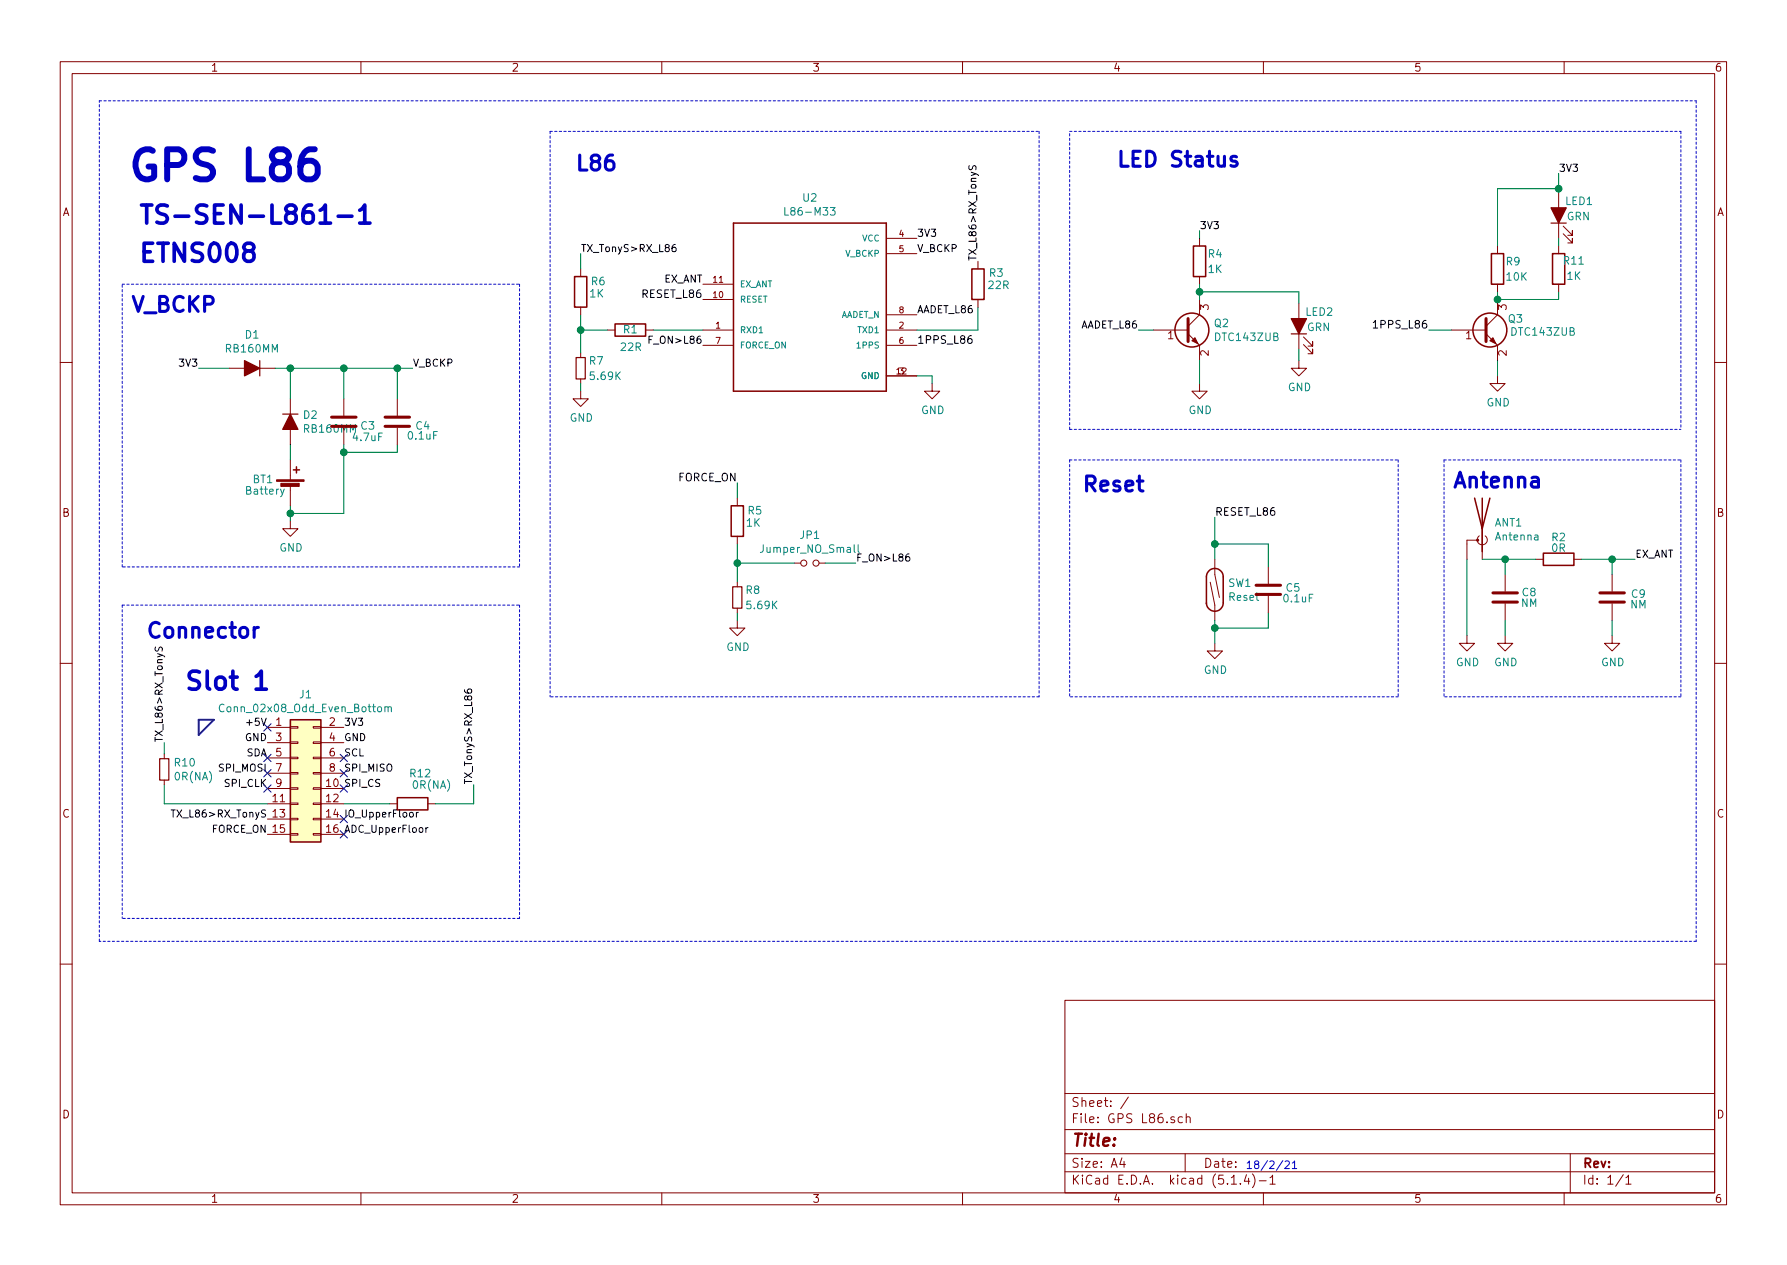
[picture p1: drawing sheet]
<svg xmlns="http://www.w3.org/2000/svg" width="297mm" height="210mm" viewBox="0 0 297 210" stroke-linecap="round" stroke-linejoin="round" font-family="sans-serif">
<g fill="none" stroke="#840000" stroke-width=".17">
<path d="M10 10.3h277v189.9h-277zM12 12.2h273v186.1h-273zM60 10.3v1.9M110 10.3v1.9M160 10.3v1.9M210 10.3v1.9M260 10.3v1.9M147.3 39.6h5.1M199.4 39.6v1.3M259.1 32v7.6M259.8 38.9l1.6 1.5v-.8v.8h-.8M259.8 37.6l1.6 1.5v-.8v.8h-.8"/>
<path d="M96.5 44.7v1.3M96.5 51v1.3M96.5 58.7v.7M101 54.9h1.2M107.3 54.9h1.3M116.8 54.9h5.1M116.8 49.8h5.1M116.8 47.2h5.1M116.8 57.4h5.1M147.3 54.9h5.1M147.3 42.2h5.1M147.3 57.4h5.1"/>
<path d="M147.3 52.3h5.1M162.6 43.4v1.3M162.6 49.8v1.2M191.8 54.9h5.7M197.5 55.5l1.9 1.9v2.5M199.4 49.8v2.5l-1.9 1.9M199.4 46v1.2M215.9 59.9v1.3h1.3l-1.3 1.3-1.3-1.3h1.3M215.9 50.4v7.6M216.7 57.3l1.5 1.5v-.8v.8h-.8M216.7 56l1.5 1.5v-.7v.7h-.8M241.3 54.9h5.7"/>
<path d="M247 55.5l1.9 1.9v2.5M248.9 49.8v2.5l-1.9 1.9M248.9 40.9v1.3M248.9 47.2v1.3M259.1 40.9v1.3M259.1 47.2v1.3M10 60.2h2M38.1 61.2h7.6M48.3 66.3v7.6M48.3 76.4v3.4M57.1 66.3v2.8M57.1 71.1v2.8"/>
<path d="M66 66.3v2.8M66 71.1v2.8M96.5 65v1.3h1.3l-1.3 1.3-1.3-1.3h1.3M96.5 63v.7M147.3 62.5h5.1M154.9 63.7v1.3h1.3l-1.3 1.3-1.2-1.3h1.2M199.4 63.7v1.3h1.3l-1.3 1.3-1.3-1.3h1.3M248.9 62.5v1.2h1.3l-1.3 1.3-1.3-1.3h1.3M285 60.2h2M48.3 86.6v1.3h1.2l-1.2 1.2-1.3-1.2h1.3M48.3 80.8v3.3M122.6 82.8v1.3"/>
<path d="M122.6 89.1v1.3M122.6 96.8v.7M132.1 93.6h1M136.1 93.6h1.1M201.2 96.8l.7 3.8v2.5M201.9 93v2.5l.8 3.8M210.8 94.2v2.8M210.8 99.1v2.7M245.6 89.8h-1.8v3.2M245.9 89.1a.82 .82 0 0 0-.1 1.2 .82 .82 0 0 0 1.2 0 .82 .82 0 0 0-.1-1.2M246.4 87.9v5.1M250.2 95.5v2.8"/>
<path d="M255.3 93h1.2M261.6 93h1.3M268 95.5v2.8M10 110.3h2M122.6 103.1v1.3h1.2l-1.2 1.3-1.3-1.3h1.3M122.6 101.1v.7M201.9 106.9v1.3h1.3l-1.3 1.3-1.2-1.3h1.2M243.8 105.7v1.2h1.3l-1.3 1.3-1.2-1.3h1.2M250.2 105.7v1.2h1.3l-1.3 1.3-1.3-1.3h1.3M250.2 100.3v2.8M268 105.7v1.2h1.2l-1.2 1.3-1.3-1.3h1.3M268 100.3v2.8"/>
<path d="M285 110.3h2M27.3 125.3v.8M27.3 129.7v.7M44.4 120.9h3.9M44.4 131.1h3.9M44.4 133.6h3.9M44.4 136.1h3.9M44.4 138.7h3.9M44.4 123.4h3.9M44.4 126h3.9M44.4 128.5h3.9M48.3 133.5h1.2v.2h-1.2z"/>
<path d="M48.3 136h1.2v.3h-1.2zM48.3 138.6h1.2v.2h-1.2zM48.3 130.9h1.2v.3h-1.2zM48.3 125.9h1.2v.2h-1.2zM48.3 123.3h1.2v.3h-1.2zM48.3 120.8h1.2v.2h-1.2zM48.3 128.4h1.2v.2h-1.2zM52.1 133.5h1.2v.2h-1.2zM52.1 136h1.2v.3h-1.2zM52.1 138.6h1.2v.2h-1.2zM52.1 130.9h1.2v.3h-1.2zM52.1 125.9h1.2v.2h-1.2z"/>
<path d="M52.1 123.3h1.2v.3h-1.2zM52.1 120.8h1.2v.2h-1.2zM52.1 128.4h1.2v.2h-1.2zM53.3 120.9h3.8M53.3 131.1h3.8M53.3 133.6h3.8M53.3 136.1h3.8M53.3 138.7h3.8M53.3 123.4h3.8M53.3 126h3.8M53.3 128.5h3.8M64.8 133.6h1.2"/>
<path d="M71.1 133.6h1.3M10 160.2h2M177 166.3h108v32h-108zM285 160.2h2M60 198.3v1.9M110 198.3v1.9M160 198.3v1.9M177 194.8h108M177 191.8h108M177 187.8h108M177 181.8h108M186.5 192.5l-.4 1h1"/>
<path d="M186.8 193v1M187.6 182.3l-1.3 2M196.5 185.7l-.4-.1-.3 .3 .1 .6 .2 .1 .4-.1M197 191.8v3M197.2 185.7h.1a.37 .37 0 0 1 .5 .1v.8M197.2 185.1v1.5M204.7 196.8h.8M206.2 196.7v.1M207.2 195.2l-.4 1.1h.9M207.5 195.8v1M208.2 195.1a1.71 1.71 0 0 1 0 2.3M209.3 196.3h1.2"/>
<path d="M210 198.3v1.9M211.1 195.8l.4-.5v1.5M211.1 196.8h.9M260 198.3v1.9M261 191.8v6.5M269.8 195.2l-1.2 2M270.3 195.8l.4-.5v1.5M270.3 196.8h.8"/>
<circle cx="133.6" cy="93.6" r=".51"/>
<circle cx="135.6" cy="93.6" r=".51"/>
</g>
<g fill="none" stroke="#840000" stroke-width=".25">
<path d="M121.9 37.1h25.4v27.9h-25.4zM95.5 46h2v5h-2zM102.2 53.8h5.1v2.1h-5.1zM161.5 44.7h2.1v5.1h-2.1zM198.4 40.9h2v5.1h-2zM247.9 42.2h2v5h-2zM258.1 42.2h2v5h-2zM48.8 78.1h1M49.3 77.6v1M121.5 84.1h2.1v5h-2.1zM245.1 82.8l1.3 5.1 1.2-5.1M246.4 82.8v8.9"/>
<path d="M256.5 91.9h5.1v2.1h-5.1zM48.3 119.6h5v20.3h-5zM200.5 100.2a1.4 1.4 0 0 0 1.4 1.4 1.4 1.4 0 0 0 1.4-1.4v-4.3a1.4 1.4 0 0 0-1.4-1.4 1.4 1.4 0 0 0-1.4 1.4v4.4M66 132.6h5.1v2h-5.1z"/>
<circle cx="198.1" cy="54.9" r="2.82"/>
<circle cx="247.6" cy="54.9" r="2.82"/>
</g>
<path d="M197.5 53v3.8M247 53v3.8M55.1 70.9h4.1M55.1 69.3h4.1M64 70.9h4.1M64 69.3h4.1M208.8 98.8h4.1M208.8 97.3h4.1M248.2 98.5h4M265.9 98.5h4.1M248.2 100.1h4M265.9 100.1h4.1" fill="none" stroke="#840000" stroke-width=".51"/>
<g fill="#840000" stroke="#840000" stroke-width=".17">
<path d="M198.1 56.6l.5-.5 .5 1z"/>
<path d="M247.6 56.6l.6-.5 .5 1z"/>
<path d="M46 79.8h4.5v.2h-4.5z"/>
<path d="M46.7 80.3h3v.5h-3z"/>
<circle cx="245.6" cy="89.8" r=".18"/>
</g>
<path d="M130.5 34.5v1.3h.6M138 34.5h.8l-.4 .5 .4 .1v.5l-.2 .2-.6-.2M47.2 81.3l-.4 1.1-.2 .2M142.6 90.5v1.1l.2 .2M37.2 117.2a.55 .55 0 0 0-.7 .1 .55 .55 0 0 0 0 .7l.4 .3 .3-.1M64 117.6v-.1a.31 .31 0 0 1 .5 .1v.7M64 117.5v.8M64.5 117.6a.31 .31 0 0 1 .5-.1v.8" fill="none" stroke="#008484" stroke-width=".17"/>
<path d="M257.8 37.1h2.5M43.2 59.9v2.6M95.8 59.4h1.5v3.6h-1.5zM214.6 55.5h2.6M47 68.8h2.5M121.8 97.5h1.5v3.6h-1.5zM26.5 126.1h1.6v3.6h-1.6z" fill="none" stroke="#840000" stroke-width=".2"/>
<g fill="#840000" stroke="#840000" stroke-width=".2">
<path d="M40.6 59.9l2.6 1.3-2.6 1.3z"/>
<path d="M48.3 68.8l1.2 2.6h-2.5z"/>
<path d="M214.6 53h2.6l-1.3 2.5z"/>
<path d="M257.8 34.5h2.5l-1.2 2.6z"/>
</g>
<path d="M48.3 119.6h5v20.3h-5z" fill="#ffffc2" stroke="#ffffc2" stroke-width=".17"/>
<g fill="none" stroke="#0000c2" stroke-width=".17" stroke-dasharray=".4 .4">
<path d="M16.5 16.8h265.4M281.9 16.8v139.7M91.4 21.8v94M91.4 21.8h81.3M172.7 21.8v94M177.8 21.8h101.6M279.4 21.8v49.6M20.3 47.2h66.1M86.4 47.2v47M177.8 76.4h54.6M177.8 71.4v-49.6M177.8 71.4h101.6"/>
<path d="M177.8 76.4v39.4M232.4 76.4v39.4M240 76.4h39.4M240 76.4v39.4M279.4 76.4v39.4M20.3 94.2v-47M86.4 94.2h-66.1M20.3 100.6v52M20.3 100.6h66.1M86.4 100.6v52M172.7 115.8h-81.3M232.4 115.8h-54.6"/>
<path d="M279.4 115.8h-39.4M16.5 156.5v-139.7M86.4 152.6h-66.1M281.9 156.5h-265.4"/>
</g>
<path d="M33 119.6h2.6l-2.6 2.6z" fill="none" stroke="#000084" stroke-width=".3"/>
<g fill="none" stroke="#008400" stroke-width=".17">
<path d="M199.4 38.3v1.3M259.1 31.4h-10.2v9.5M259.1 28.8v3.2M259.1 39.6v1.3M96.5 42.2v2.5M96.5 52.3v6.4M96.5 54.9h4.5M108.6 54.9h8.2M162.6 51v3.9h-10.2M189.2 54.9h2.6M199.4 48.5h16.5v1.9M199.4 47.2v2.6"/>
<path d="M199.4 59.9v3.8M215.9 58v1.9M237.5 54.9h3.8M248.9 48.5v1.3h10.2v-1.3M248.9 59.9v2.6M33 61.2h5.1M45.7 61.2h22.9M48.3 61.2v5.1M48.3 73.9v2.5M57.1 61.2v5.1M57.1 73.9v11.4h-8.8M66 61.2v5.1"/>
<path d="M66 73.9v1.3h-8.9M96.5 63.7v1.3M152.4 62.5h2.5v1.2M48.3 84.1v2.5M122.6 80.3v2.5M122.6 90.4v6.4M122.6 93.6h9.5M137.2 93.6h5M201.9 86v7M201.9 90.4h8.9v3.8M243.8 93v12.7M246.4 93h8.9"/>
<path d="M250.2 93v2.5M262.9 93h8.9M268 93v2.5M122.6 101.8v1.3M201.9 103.1v3.8M210.8 101.8v2.6h-8.9M250.2 103.1v2.6M268 103.1v2.6M27.3 130.4v3.2h17.1M27.3 123.4v1.9M57.1 133.6h7.7M78.7 130.4v3.2h-6.3"/>
</g>
<g fill="none" stroke="#000" stroke-width=".17">
<path d="M161.1 27.5l-.1 .5 .2 .2h.3l.2-.5 .3-.2 .2 .3v.4M107.9 56.5h.4M108.5 55.9h-.6v1.2M112.3 40.6l-.4 .2a.91 .91 0 0 0-.1 1h.5l.1-.5-.2-.2h-.4l-.1 .2M161.5 55.8h-.3a.79 .79 0 0 0-.1 1.3l.4-.2v-.5l-.4-.1-.2 .2M228.3 53.6l.3-.3v1.2M228.3 54.5h.7M151.1 92.1l-.4 .1a.86 .86 0 0 0 0 1l.3 .1 .2-.1v-.4l-.2-.3h-.2l-.3 .3M25.9 107.5l-.1 .5 .1 .2h.3l.3-.5 .2-.2 .3 .3-.1 .4M77.2 114.6l.1 .4a.91 .91 0 0 0 1.1 .1v-.5l-.5-.1-.2 .3v.3l.2 .1M28.4 134.6h.7M69.2 135v.8"/>
<path d="M69.5 135l-.2 .1-.1 .1M70.8 137.6v.7M71.1 137.6l-.3 .2"/>
</g>
<path d="M205.5 26.1l-.5-.1-.3 .1-.1 .2 .1 .4 .8 .2 .2 .2-.2 .4-.2 .1h-.5l-.2-.1M43 104.3a.59 .59 0 0 0-.8 .4" fill="none" stroke="#0000c2" stroke-width=".51"/>
<path d="M53.2 34.9l.6-.4 .3-.4v3M53.2 37.1h1.7M56.2 35.9h2.3M59.8 34.9l.6-.4 .2-.4v3M59.8 37.1h1.7M42.6 112.4l.5-.4 .3-.4v2.9M42.6 114.5h1.7" fill="none" stroke="#0000c2" stroke-width=".61"/>
<path d="M213.2 192.9l-1 1.6M213.6 193.1l.5-.1 .2 .3v.2l-.8 .7h.8M214.8 193.3l.4-.3v1.2M214.8 194.2h.7" fill="none" stroke="#0000c2" stroke-width=".17"/>
<path d="M52.3 24.8a1.8 1.8 0 0 0-2.1 1.2l-.3 1v1.9l.5 .7 .5 .2h.9l.5-.2 .5-.7v-1.2l-.2-.5-.8-.5h-.9l-.7 .5-.3 .5" fill="none" stroke="#0000c2" stroke-width=".99"/>
<g fill="#008400" stroke="#008400" stroke-width=".25">
<circle cx="259.1" cy="31.4" r=".51"/>
<circle cx="201.9" cy="90.4" r=".51"/>
<circle cx="248.9" cy="49.8" r=".51"/>
<circle cx="96.5" cy="54.9" r=".51"/>
<circle cx="122.6" cy="93.6" r=".51"/>
<circle cx="48.3" cy="61.2" r=".51"/>
<circle cx="48.3" cy="85.3" r=".51"/>
<circle cx="199.4" cy="48.5" r=".51"/>
<circle cx="250.2" cy="93" r=".51"/>
<circle cx="201.9" cy="104.4" r=".51"/>
<circle cx="268" cy="93" r=".51"/>
<circle cx="57.2" cy="75.2" r=".51"/>
<circle cx="66" cy="61.2" r=".51"/>
<circle cx="57.2" cy="61.2" r=".51"/>
</g>
<g fill="none" stroke="#000084" stroke-width=".17">
<path d="M43.8 130.4l1.3 1.3M43.8 120.3l1.3 1.2M43.8 125.4l1.3 1.2M43.8 127.9l1.3 1.2M45.1 130.4l-1.3 1.3M45.1 120.3l-1.3 1.2M45.1 125.4l-1.3 1.2M45.1 127.9l-1.3 1.2M56.5 125.4l1.3 1.2M56.5 130.4l1.3 1.3M56.5 127.9l1.3 1.2M57.8 125.4l-1.3 1.2"/>
<path d="M57.8 130.4l-1.3 1.3M57.8 127.9l-1.3 1.2"/>
</g>
<text font-size="7" fill="#0000c2" x="21" y="30.1">GPS L86</text>
<g font-size="4.2" fill="#0000c2">
<text x="22.9" y="37.2">TS-SEN-L861-1</text>
<text x="22.9" y="43.6">ETNS008</text>
<text x="30.5" y="114.7">Slot 1</text>
</g>
<g font-size="3.5" fill="#0000c2">
<text x="96.9" y="28.4">L86</text>
<text x="185.4" y="27.8">LED Status</text>
<text x="21.6" y="51.9">V_BCKP</text>
<text x="179.7" y="81.7">Reset</text>
<text x="241.3" y="81.1">Antenna</text>
<text x="24.1" y="106.1">Connector</text>
</g>
<text font-size="2.8" fill="#840000" x="178" y="190.5">Title:</text>
<g font-size="2.1" fill="#840000">
<text x="178" y="184">Sheet: /</text>
<text x="178" y="186.7">File: GPS L86.sch</text>
<text x="178" y="196.9">KiCad E.D.A. kicad (5.1.4)-1</text>
<text x="178" y="194.1">Size: A4</text>
<text x="200" y="194.1">Date:</text>
<text x="263" y="194.1">Rev:</text>
<text x="263" y="196.9">Id: 1/1</text>
</g>
<g font-size="1.8" fill="#840000">
<text x="35" y="11.9">1</text>
<text x="85" y="11.9">2</text>
<text x="135" y="11.9">3</text>
<text x="185" y="11.9">4</text>
<text x="235" y="11.9">5</text>
<text x="285" y="11.9">6</text>
<text x="10.4" y="35.9">A</text>
<text x="285.4" y="35.9">A</text>
<text x="200.9" y="51.5" transform="rotate(-90 200.9 51.5)">3</text>
<text x="250.4" y="51.5" transform="rotate(-90 250.4 51.5)">3</text>
<text x="194.1" y="56.4">1</text>
<text x="200.9" y="59.2" transform="rotate(-90 200.9 59.2)">2</text>
<text x="243.7" y="56.4">1</text>
<text x="250.4" y="59.2" transform="rotate(-90 250.4 59.2)">2</text>
<text x="10.4" y="85.9">B</text>
<text x="285.4" y="85.9">B</text>
<text x="45.9" y="120.6">1</text>
<text x="45.9" y="123.2">3</text>
<text x="45.9" y="125.7">5</text>
<text x="54.8" y="120.6">2</text>
<text x="54.8" y="123.2">4</text>
<text x="54.8" y="125.7">6</text>
<text x="45.9" y="128.3">7</text>
<text x="45.9" y="130.8">9</text>
<text x="54.8" y="128.3">8</text>
<text x="10.4" y="135.9">C</text>
<text x="45.4" y="133.3">11</text>
<text x="45.4" y="135.9">13</text>
<text x="54.3" y="133.3">12</text>
<text x="285.4" y="135.9">C</text>
<text x="10.4" y="185.9">D</text>
<text x="285.4" y="185.9">D</text>
<text x="35" y="199.9">1</text>
<text x="85" y="199.9">2</text>
<text x="135" y="199.9">3</text>
<text x="185" y="199.9">4</text>
<text x="235" y="199.9">5</text>
<text x="285" y="199.9">6</text>
</g>
<g font-size="1.8" fill="#008484">
<text x="131.1" y="35.8">L86-M33</text>
<text x="133.5" y="33.5">U2</text>
<text x="260.2" y="34.1">LED1</text>
<text x="260.4" y="36.6">GRN</text>
<text x="98.3" y="47.4">R6</text>
<text x="164.5" y="46">R3</text>
<text x="200.9" y="42.8">R4</text>
<text x="200.9" y="45.4">1K</text>
<text x="250.4" y="44.1">R9</text>
<text x="250.5" y="46.7">10K</text>
<text x="260" y="44">R11</text>
<text x="260.5" y="46.5">1K</text>
<text x="98.1" y="49.4">1K</text>
<text x="164.4" y="48.1">22R</text>
<text x="217" y="52.5">LED2</text>
<text x="250.7" y="53.6">Q3</text>
<text x="37.7" y="58.6">RB160MM</text>
<text x="40.8" y="56.3">D1</text>
<text x="103.3" y="58.3">22R</text>
<text x="103.7" y="55.4">R1</text>
<text x="201.9" y="54.4">Q2</text>
<text x="202.1" y="56.7">DTC143ZUB</text>
<text x="217.2" y="55">GRN</text>
<text x="251.4" y="55.8">DTC143ZUB</text>
<text x="98" y="60.6">R7</text>
<text x="98.2" y="63.2">5.69K</text>
<text x="214.1" y="65">GND</text>
<text x="50.5" y="69.6">D2</text>
<text x="50.6" y="71.9">RB160MM</text>
<text x="60" y="71.4">C3</text>
<text x="69.2" y="71.4">C4</text>
<text x="94.7" y="70.1">GND</text>
<text x="153.1" y="68.8">GND</text>
<text x="197.6" y="68.8">GND</text>
<text x="247.1" y="67.6">GND</text>
<text x="58.8" y="73.3">4.7uF</text>
<text x="67.9" y="73.1">0.1uF</text>
<text x="41" y="82.2">Battery</text>
<text x="42" y="80.3">BT1</text>
<text x="124.1" y="87.5">1K</text>
<text x="124.4" y="85.5">R5</text>
<text x="133" y="89.6">JP1</text>
<text x="248.5" y="87.5">ANT1</text>
<text x="248.7" y="89.8">Antenna</text>
<text x="258" y="90">R2</text>
<text x="46.4" y="91.7">GND</text>
<text x="126.8" y="91.9">Jumper_NO_Small</text>
<text x="258" y="91.7">0R</text>
<text x="124" y="98.7">R8</text>
<text x="124.3" y="101.3">5.69K</text>
<text x="204.2" y="97.6">SW1</text>
<text x="204.3" y="99.9">Reset</text>
<text x="213.5" y="100.1">0.1uF</text>
<text x="213.8" y="98.3">C5</text>
<text x="252.8" y="100.9">NM</text>
<text x="253.1" y="99.1">C8</text>
<text x="271" y="101.1">NM</text>
<text x="271.2" y="99.4">C9</text>
<text x="120.7" y="108.2">GND</text>
<text x="200.1" y="112">GND</text>
<text x="242" y="110.7">GND</text>
<text x="248.4" y="110.7">GND</text>
<text x="266.1" y="110.7">GND</text>
<text x="37.1" y="118.4">Conn_02x08_Odd_Even_Bottom</text>
<text x="49.8" y="116.1">J1</text>
<text x="29.1" y="127.4">R10</text>
<text x="29.2" y="129.7">0R(NA)</text>
<text x="68.2" y="129.2">R12</text>
<text x="68.8" y="131.1">0R(NA)</text>
</g>
<g font-size="1.8">
<text x="106.9" y="49.5">RESET_L86</text>
<text x="152.4" y="57.1">1PPS_L86</text>
<text x="228.9" y="54.6">1PPS_L86</text>
<text x="112.7" y="80">FORCE_ON</text>
<text x="201.9" y="85.7">RESET_L86</text>
<text x="54.3" y="130.8">10 SPI_CS</text>
</g>
<g font-size="1.8" fill="#000084">
<text x="54.3" y="135.9">14 IO_UpperFloor</text>
<text x="54.3" y="138.4">16 ADC_UpperFloor</text>
</g>
<text font-size="1.8" fill="#0000c2" x="207" y="194.3">18/2/21</text>
<g font-size="1.7">
<text x="259.1" y="28.6">3V3</text>
<text x="96.5" y="41.9">TX_TonyS&gt;RX_L86</text>
<text x="152.4" y="39.4">3V3</text>
<text x="152.4" y="41.9">V_BCKP</text>
<text x="199.4" y="38.1">3V3</text>
<text x="110.3" y="47">EX_ANT</text>
<text x="162.3" y="43.4" transform="rotate(-90 162.3 43.4)">TX_L86&gt;RX_TonyS</text>
<text x="152.4" y="52.1">AADET_L86</text>
<text x="108.6" y="57.1">F_ON&gt;L86</text>
<text x="179.7" y="54.6">AADET_L86</text>
<text x="30.1" y="61">3V3</text>
<text x="68.6" y="61">V_BCKP</text>
<text x="142.2" y="93.3">F_ON&gt;L86</text>
<text x="271.8" y="92.7">EX_ANT</text>
<text x="27.1" y="123.4" transform="rotate(-90 27.1 123.4)">TX_L86&gt;RX_TonyS</text>
<text x="40.8" y="123.2">GND</text>
<text x="40.9" y="125.7">SDA</text>
<text x="41.5" y="120.6">+5V</text>
<text x="57.1" y="123.2">GND</text>
<text x="57.1" y="120.6">3V3</text>
<text x="57.1" y="125.7">SCL</text>
<text x="36.6" y="128.3">SPI_MOSI</text>
<text x="37.4" y="130.8">SPI_CLK</text>
<text x="57.1" y="128.3">SPI_MISO</text>
<text x="78.5" y="130.4" transform="rotate(-90 78.5 130.4)">TX_TonyS&gt;RX_L86</text>
<text x="29.3" y="135.9">TX_L86&gt;RX_TonyS</text>
<text x="35.2" y="138.4">FORCE_ON 15</text>
</g>
<g font-size="1.4" fill="#008484">
<text x="143.3" y="40.1">VCC</text>
<text x="122.9" y="47.7">EX_ANT</text>
<text x="140.6" y="42.7">V_BCKP</text>
<text x="122.9" y="50.3">RESET</text>
<text x="139.6" y="52.8">AADET_N</text>
<text x="122.9" y="55.4">RXD1</text>
<text x="122.9" y="57.9">FORCE_ON</text>
<text x="142.7" y="55.4">TXD1</text>
<text x="142.7" y="57.9">1PPS</text>
<text x="143.2" y="63">GND</text>
</g>
<g font-size="1.4" fill="#840000">
<text x="149.5" y="39.4">4</text>
<text x="149.5" y="41.9">5</text>
<text x="118.6" y="47">11</text>
<text x="118.6" y="49.5">10</text>
<text x="149.5" y="52.1">8</text>
<text x="119" y="54.6">1</text>
<text x="119" y="57.1">7</text>
<text x="149.5" y="54.6">2</text>
<text x="149.5" y="57.1">6</text>
<text x="149.5" y="62.2">3</text>
</g>
</svg>
